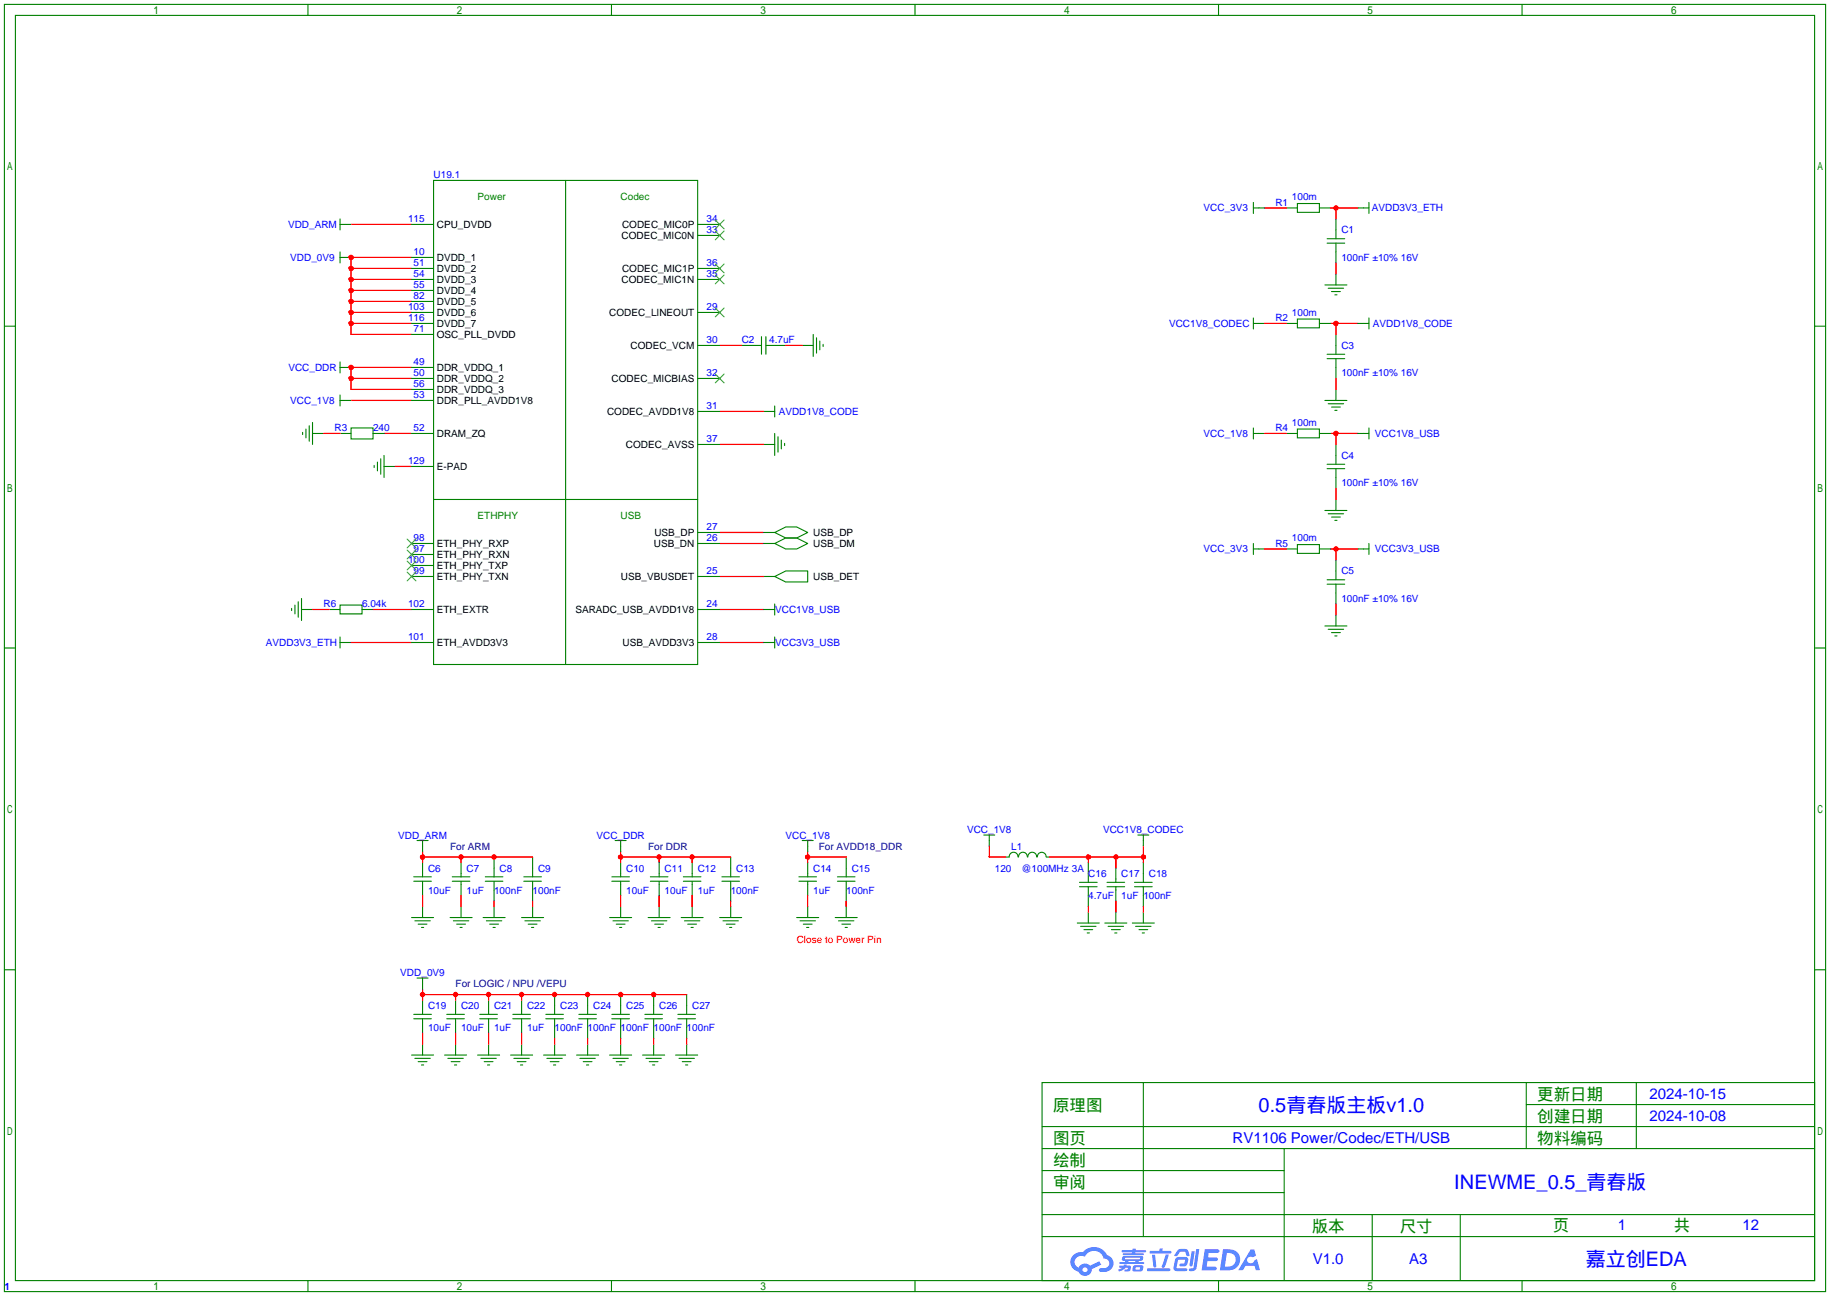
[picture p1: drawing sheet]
<svg xmlns="http://www.w3.org/2000/svg" width="422mm" height="299mm" viewBox="0 0 422 299" stroke-linecap="round" stroke-linejoin="round" font-family="sans-serif">
<g fill="none" stroke="#008000" stroke-width=".25">
<path d="M1 1h420.4v297.2h-420.4zM3.6 3.6h415.2v292.1h-415.2zM71.1 1v2.6M141.1 1v2.6M211.2 1v2.6M281.3 1v2.6M351.3 1v2.6M1 75.3h2.6M418.8 75.3h2.6M1 149.6h2.6M418.8 149.6h2.6M1 223.9h2.6"/>
<path d="M418.8 223.9h2.6M240.5 249.9h178.3v45.8h-178.3zM263.9 249.9v35.6M352.3 249.9v15.3M352.3 255h66.5M377.7 249.9v15.3M240.5 270.3h55.9M240.5 265.2h178.3M240.5 275.3h55.9M240.5 260.1h178.3M296.4 265.2v30.5M71.1 295.7v2.5"/>
<path d="M141.1 295.7v2.5M211.2 295.7v2.5M240.5 285.5h178.3M240.5 280.4h178.3M281.3 295.7v2.5M316.7 280.4v15.3M337.1 280.4v15.3M351.3 295.7v2.5"/>
</g>
<g fill="#5487ff">
<path d="M278.1 288.4h2.7a.48 .48 0 0 1 .7 .4 .48 .48 0 0 1-.7 .5h-1.8l-.2 1h1.9a.43 .43 0 0 1 .4 .5 .43 .43 0 0 1-.5 .4h-1.9l-.2 1.2h1.7a.45 .45 0 0 1 .6 .2 .45 .45 0 0 1-.2 .6l-3.2 .1z"/>
<path d="M288.7 288.5h.8l.4 1.4-.7 .4a.84 .84 0 0 0-1.2 .2 .84 .84 0 0 0 .3 1.2 .84 .84 0 0 0 1.1-.4l.1-.3 .6-.3 .7 2.5h-.9l-.3-1h-2.1l-.6 1h-1.1z"/>
<path d="M275.1 288.9h.7l-.5 3.2a.36 .36 0 0 1-.4 .3 .36 .36 0 0 1-.3-.4z"/>
<path d="M276.1 288.4h.7l-.6 4.3a1.13 1.13 0 0 1-1.8 .6l.2-.4 .7-.1 .2-.2z"/>
<path d="M271.8 288.7l.6-.3 1-.1a.77 .77 0 0 1 .9 .6l.3 .9-.2 .2h-.5l-.3-.9-.2-.1h-1l-.7 1h-.6z"/>
<path d="M271.4 290.5l.5-.3h1.7a.81 .81 0 0 1 .7 .5 .81 .81 0 0 1-.2 .9 .81 .81 0 0 1-.9 .8h-.7a.32 .32 0 0 1-.3-.4 .32 .32 0 0 1 .4-.3h.7l.3-.9-1.7 .1-.3 1.9h2.2a.32 .32 0 0 1 .3 .4 .32 .32 0 0 1-.4 .3h-2.3l-.4-.4-.1-.5z"/>
<path d="M264.8 292.8h5a.33 .33 0 0 1 .4 .4 .33 .33 0 0 1-.4 .3h-4.9l-.1-.2z"/>
<path d="M269.1 289.6h.7l-.6 2.1a.98 .98 0 0 1-.8 1l-.3-.3z"/>
<path d="M265.9 289.7h.7l.3 2.6a.34 .34 0 0 1-.3 .3 .34 .34 0 0 1-.4-.2z"/>
<path d="M265.4 288.8h2.2l.2-.6h.6l-.1 .6h1.8a.32 .32 0 0 1 .3 .3 .32 .32 0 0 1-.4 .3h-4.5l-.1-.1z"/>
<path d="M258.4 292.2h.9l.1-.2h.7l-.1 .2h.9l.1 .2-.1 .9-1.3 .2v-.4h.6l.1-.4a.68 .68 0 0 0-.9 .4l-1.1 .5-.2-.5 1-.4h-.8z"/>
<path d="M259 288.6h2.4l.1-.3h.7l-.1 .3h2.2l.3 .3-.3 .2h-2.2l-.1 .3h1.8l.2 .2-.2 .2h-4.5l-.1-.4h2l.1-.3h-2.3l-.1-.1z"/>
<path d="M282.3 288.4l-.7 4.9h1.6a2.5 2.5 0 0 0 3.1-2.5 2.5 2.5 0 0 0-3.1-2.4zM283.2 289.3a1.65 1.65 0 0 1 2 1.7 1.65 1.65 0 0 1-2.2 1.4h-.3z"/>
<path d="M259.1 290.2l-.1 .7 .6 .2 .1 .3h-1.3l.1 .4h5.4l.2-.2-.2-.2h-1.2l.2-.3a.7 .7 0 0 0 .8-.2 .7 .7 0 0 0 0-.9h-4.1zM259.7 290.4l3.5 .1-.2 .3h-3.2zM260.4 291.1h1.7l-.2 .3h-1.4z"/>
<path d="M261.6 292.3a1.05 1.05 0 0 0-.1 1.2 2.91 2.91 0 0 0 2.2-.2 .98 .98 0 0 0 0-1.1l-1.6-.1zM262.2 292.6h.8l.1 .3-.2 .2h-.8z"/>
<path d="M247.8 289.7a2.23 2.23 0 0 0-.6 2.3 2.23 2.23 0 0 0 1.8 1.6 1.58 1.58 0 0 0 1.7 1 1.58 1.58 0 0 0 1.3-1.6l2.2-1-.5-.8-2.1 1a1.65 1.65 0 0 0-2.6 .5 1.47 1.47 0 0 1-.8-2.1 1.47 1.47 0 0 1 2.2-.4 2.3 2.3 0 0 1 2.3-1.4 2.3 2.3 0 0 1 2.1 1.8 1.12 1.12 0 0 1 1.3 1 1.12 1.12 0 0 1-1.2 1.2h-.7a.45 .45 0 0 0-.5 .3 .45 .45 0 0 0 .4 .6 2.21 2.21 0 0 0 2.2-.6 2.21 2.21 0 0 0 .5-2.3 2.13 2.13 0 0 0-1.3-1 3.3 3.3 0 0 0-5.5-.7l-1.2 .1zM249.9 293.2a.57 .57 0 0 1 1.1 0 .57 .57 0 0 1-1.1 0z"/>
</g>
<g fill="none" stroke="#f00" stroke-width=".25">
<path d="M81 51.8h14M95 59.4h-14v17.8h14M291.8 48h5.1M307.1 48h6.3M308.4 48v2.5M81 74.7h14M81 72.1h14M81 69.6h14M81 67.1h14M81 64.5h14M81 62h14M166.1 79.8h5.1"/>
<path d="M181.4 79.8h3.8M291.8 74.7h5.1M307.1 74.7h6.3M308.4 60.7v2.5M308.4 74.7v2.5M81 87.4h14M81 92.5h14M95 84.8h-14v5.1h14M166.1 95h10.2M308.4 87.4v2.5M74.7 100.1h3.8M88.6 100.1h6.4"/>
<path d="M91.2 107.7h3.8M166.1 102.6h10.2M291.8 100.1h5.1M307.1 100.1h6.3M308.4 100.1v2.5M308.4 112.8v2.5M166.1 122.9h10.2M166.1 125.5h10.2M166.1 133.1h10.2M291.8 126.7h5.1M307.1 126.7h6.3M308.4 126.7v2.6"/>
<path d="M308.4 139.4v2.6M72.1 140.7h3.8M81 148.3h14M86.1 140.7h8.9M166.1 140.7h10.2M166.1 148.3h10.2M97.5 197.9h25.4M97.5 196.6v2.5M106.4 197.9v1.2M143.3 197.9h25.4M143.3 196.6v2.5M152.1 197.9v1.2"/>
<path d="M159.8 197.9v1.2M186.4 197.9h8.9M186.4 196.6v2.5M228.3 195.3v2.6h3.9M242.3 197.9h21.6M251.2 197.9v1.2M257.6 197.9v2.5M263.9 195.3v3.8M97.5 206.8v2.5M106.4 206.8v2.5M114 208v1.3M122.9 208v1.3"/>
<path d="M143.3 206.8v2.5M152.1 206.8v2.5M159.8 206.8v2.5M168.7 208v1.3M186.4 206.8v2.5M195.3 208v1.3M251.2 209.3v1.3M257.6 208v2.6M263.9 209.3v1.3M97.5 228.3v2.6M97.5 238.5v2.5M97.5 229.6h61"/>
<path d="M105.2 229.6v1.3M105.2 238.5v2.5M112.8 229.6v1.3M112.8 238.5v2.5M120.4 229.6v1.3M120.4 238.5v2.5M128 239.8v1.2M135.6 239.8v1.2M143.3 239.8v1.2M150.9 239.8v1.2M158.5 239.8v1.2"/>
</g>
<g fill="none" stroke="#008000" stroke-width=".25">
<path d="M78.5 51.8h2.5M78.5 50.5v2.6M78.5 58.2v2.5M78.5 59.4h2.5M95 51.8h5.1M95 59.4h5.1M100.1 41.7h60.9v111.7h-60.9zM130.6 41.7v111.7M161 51.8h5.1M161 54.4h5.1M289.3 48h2.5M289.3 46.7v2.6"/>
<path d="M296.9 48h2.6M299.5 47h5v2h-5zM304.5 48h2.6M306.3 55.1h4.1M306.3 56.1h4.1M308.4 50.5v4.6M308.4 56.1v4.6M313.4 48h2.6M316 46.7v2.6M95 74.7h5.1M95 62h5.1M95 64.5h5.1"/>
<path d="M95 67.1h5.1M95 69.6h5.1M95 72.1h5.1M95 77.2h5.1M161 79.8h5.1M161 62h5.1M161 64.5h5.1M161 72.1h5.1M171.2 79.8h4.6M175.8 77.7v4.1M176.8 77.7v4.1M176.8 79.8h4.6"/>
<path d="M185.2 79.8h2.5M187.7 77.2v5.1M188.5 78v3.5M189.2 78.7v2.1M190 79.5v.5M289.3 73.4v2.5M289.3 74.7h2.5M296.9 74.7h2.6M299.5 73.7h5v2h-5zM304.5 74.7h2.6M305.8 65.8h5.1M306.6 66.5h3.5"/>
<path d="M307.3 67.3h2.1M308.1 68.1h.5M308.4 63.2v2.6M308.4 77.2v4.6M313.4 74.7h2.6M316 73.4v2.5M69.8 99.8v.5M70.6 99.1v2M71.4 98.3v3.6M72.1 97.5v5.1M78.5 83.6v2.5M78.5 91.2v2.5"/>
<path d="M78.5 84.8h2.5M78.5 92.5h2.5M81 98.8h5.1v2.5h-5.1zM95 84.8h5.1M95 92.5h5.1M95 87.4h5.1M95 89.9h5.1M161 95h5.1M161 87.4h5.1M176.3 95h2.5M178.8 93.7v2.6M289.3 98.8v2.5"/>
<path d="M299.5 99.1h5v2h-5zM305.8 92.5h5.1M306.3 81.8h4.1M306.3 82.8h4.1M306.6 93.2h3.5M307.3 94h2.1M308.1 94.7h.5M308.4 82.8v4.6M308.4 89.9v2.6M316 98.8v2.5M72.1 100.1h2.6M78.5 100.1h2.5"/>
<path d="M86.1 100.1h2.5M86.4 107.4v.6M87.1 106.7v2M87.9 105.9v3.6M88.6 107.7h2.6M88.6 105.2v5M95 100.1h5.1M95 107.7h5.1M100.1 115.3h60.9M161 102.6h5.1M176.3 102.6h2.5M178.8 100.1v5.1"/>
<path d="M179.6 100.8v3.6M180.3 101.6v2M181.1 102.4v.5M289.3 100.1h2.5M296.9 100.1h2.6M304.5 100.1h2.6M305.8 117.9h5.1M306.3 107.2h4.1M306.3 108.2h4.1M306.6 118.6h3.5M307.3 119.4h2.1M308.4 102.6v4.6"/>
<path d="M308.4 108.2v4.6M308.4 115.3v2.6M313.4 100.1h2.6M68.1 139.7v2M68.8 138.9v3.6M69.6 138.2v5.1M78.5 139.7h5.1v2h-5.1zM95 125.5h5.1M95 133.1h5.1M95 128h5.1M95 130.6h5.1M161 122.9h5.1"/>
<path d="M161 125.5h5.1M161 133.1h5.1M176.3 122.9h2.5M176.3 125.5h2.5M176.3 133.1h2.5M178.8 122.9l2.6-1.2h2.5l2.5 1.2-2.5 1.3h-2.5zM178.8 125.5l2.6-1.3h2.5l2.5 1.3-2.5 1.2h-2.5zM178.8 133.1l2.6-1.3h5v2.6h-5zM178.8 139.4v2.6M289.3 125.5v2.5M289.3 126.7h2.5M296.9 126.7h2.6"/>
<path d="M299.5 125.7h5v2.1h-5zM304.5 126.7h2.6M306.3 133.9h4.1M306.3 134.9h4.1M308.1 120.1h.5M308.4 129.3v4.6M308.4 134.9v4.5M313.4 126.7h2.6M316 125.5v2.5M67.3 140.5v.5M69.6 140.7h2.5M75.9 140.7h2.6"/>
<path d="M78.5 147.1v2.5M78.5 148.3h2.5M83.6 140.7h2.5M95 140.7h5.1M95 148.3h5.1M161 140.7h5.1M161 148.3h5.1M176.3 140.7h2.5M176.3 148.3h2.5M178.8 147.1v2.5M305.8 144.5h5.1M306.6 145.3h3.5"/>
<path d="M307.3 146h2.1M308.1 146.8h.5M308.4 142v2.5M96.3 194.1h2.5M97.5 194.1v2.5M97.5 199.1v3.3M106.4 199.1v3.3M114 197.9v4.5M122.9 197.9v4.5M142 194.1h2.5M143.3 194.1v2.5M143.3 199.1v3.3"/>
<path d="M152.1 199.1v3.3M159.8 199.1v3.3M168.7 197.9v4.5M185.2 194.1h2.5M186.4 194.1v2.5M186.4 199.1v3.3M195.3 197.9v4.5M227.1 192.8h2.5M228.3 192.8v2.5M232.2 197.9h.7M232.9 197.9a1.01 1.01 0 0 1 1.1-1.1 1.01 1.01 0 0 1 1 1.1M235.1 197.9a1.01 1.01 0 0 1 1-1.1 1.01 1.01 0 0 1 1 1.1"/>
<path d="M237.3 197.9a1.01 1.01 0 0 1 1-1.1 1.01 1.01 0 0 1 1 1.1M239.4 197.9a1.01 1.01 0 0 1 1.1-1.1 1.01 1.01 0 0 1 1 1.1M241.6 197.9h.7M251.2 199.1v4.6M262.6 192.8h2.6M263.9 192.8v2.5M263.9 199.1v4.6M95 211.8h5.1M95.5 203.5h4.1M95.5 202.4h4.1M95.8 212.6h3.5M96.5 213.4h2.1"/>
<path d="M97.3 214.1h.5M97.5 203.5v3.3M97.5 209.3v2.5M103.9 211.8h5.1M104.4 203.5h4.1M104.4 202.4h4.1M104.6 212.6h3.6M105.4 213.4h2M106.2 214.1h.5M106.4 203.5v3.3M106.4 209.3v2.5M111.5 211.8h5.1"/>
<path d="M112 203.5h4.1M112 202.4h4.1M112.3 212.6h3.5M113 213.4h2.1M113.8 214.1h.5M114 203.5v4.5M114 209.3v2.5M120.4 211.8h5.1M120.9 203.5h4.1M120.9 202.4h4.1M121.2 212.6h3.5M121.9 213.4h2.1"/>
<path d="M122.7 214.1h.5M122.9 203.5v4.5M122.9 209.3v2.5M140.7 211.8h5.1M141.2 203.5h4.1M141.2 202.4h4.1M141.5 212.6h3.5M142.2 213.4h2.1M143 214.1h.5M143.3 203.5v3.3M143.3 209.3v2.5M149.6 211.8h5.1"/>
<path d="M150.1 203.5h4.1M150.1 202.4h4.1M150.4 212.6h3.5M151.1 213.4h2.1M151.9 214.1h.5M152.1 203.5v3.3M152.1 209.3v2.5M157.2 211.8h5.1M157.7 203.5h4.1M157.7 202.4h4.1M158 212.6h3.5M158.7 213.4h2.1"/>
<path d="M159.5 214.1h.5M159.8 203.5v3.3M159.8 209.3v2.5M166.1 211.8h5.1M166.6 203.5h4.1M166.6 202.4h4.1M166.9 212.6h3.5M167.6 213.4h2.1M168.4 214.1h.5M168.7 203.5v4.5M168.7 209.3v2.5M183.9 211.8h5.1"/>
<path d="M184.4 203.5h4.1M184.4 202.4h4.1M184.7 212.6h3.5M185.4 213.4h2.1M186.2 214.1h.5M186.4 203.5v3.3M186.4 209.3v2.5M192.8 211.8h5.1M193.3 203.5h4.1M193.3 202.4h4.1M193.5 212.6h3.6M194.3 213.4h2"/>
<path d="M195.1 214.1h.5M195.3 203.5v4.5M195.3 209.3v2.5M248.7 213.1h5M249.2 203.7h4M249.2 204.7h4M249.4 213.9h3.6M250.2 214.6h2M251 215.4h.5M251.2 204.7v4.6M251.2 210.6v2.5M255 213.1h5.1"/>
<path d="M255.5 203.7h4.1M255.5 204.7h4.1M255.8 213.9h3.5M256.5 214.6h2.1M257.3 215.4h.5M257.6 200.4v3.3M257.6 204.7v3.3M257.6 210.6v2.5M261.4 213.1h5M261.9 203.7h4M261.9 204.7h4M262.1 213.9h3.6"/>
<path d="M262.9 214.6h2M263.7 215.4h.5M263.9 204.7v4.6M263.9 210.6v2.5M95.5 235.2h4.1M95.5 234.2h4.1M96.3 225.8h2.5M97.5 225.8v2.5M97.5 230.9v3.3M97.5 235.2v3.3M103.1 235.2h4.1M103.1 234.2h4.1"/>
<path d="M105.2 230.9v3.3M105.2 235.2v3.3M110.7 235.2h4.1M110.7 234.2h4.1M112.8 230.9v3.3M112.8 235.2v3.3M118.4 235.2h4M118.4 234.2h4M120.4 230.9v3.3M120.4 235.2v3.3M126 235.2h4M126 234.2h4"/>
<path d="M128 229.6v4.6M128 235.2v4.6M133.6 235.2h4.1M133.6 234.2h4.1M135.6 229.6v4.6M135.6 235.2v4.6M141.2 235.2h4.1M141.2 234.2h4.1M143.3 229.6v4.6M143.3 235.2v4.6M148.8 235.2h4.1M148.8 234.2h4.1"/>
<path d="M150.9 229.6v4.6M150.9 235.2v4.6M156.5 235.2h4M156.5 234.2h4M158.5 229.6v4.6M158.5 235.2v4.6M95 243.6h5.1M95.8 244.3h3.5M96.5 245.1h2.1M97.3 245.9h.5M97.5 241v2.6M102.6 243.6h5.1"/>
<path d="M103.4 244.3h3.5M104.1 245.1h2.1M104.9 245.9h.5M105.2 241v2.6M110.2 243.6h5.1M111 244.3h3.6M111.8 245.1h2M112.5 245.9h.5M112.8 241v2.6M117.9 243.6h5M118.6 244.3h3.6M119.4 245.1h2"/>
<path d="M120.1 245.9h.5M120.4 241v2.6M125.5 243.6h5.1M126.2 244.3h3.6M127 245.1h2M127.8 245.9h.5M128 241v2.6M133.1 243.6h5.1M133.9 244.3h3.5M134.6 245.1h2.1M135.4 245.9h.5M135.6 241v2.6"/>
<path d="M140.7 243.6h5.1M141.5 244.3h3.5M142.2 245.1h2.1M143 245.9h.5M143.3 241v2.6M148.3 243.6h5.1M149.1 244.3h3.6M149.9 245.1h2M150.6 245.9h.5M150.9 241v2.6M156 243.6h5M156.7 244.3h3.6"/>
<path d="M157.5 245.1h2M158.2 245.9h.5M158.5 241v2.6"/>
</g>
<g fill="none" stroke="#3c3" stroke-width=".25">
<path d="M165.1 53.3l2 2.1M165.1 50.8l2 2M167.1 53.3l-2 2.1M167.1 50.8l-2 2M165.1 71.1l2 2.1M165.1 63.5l2 2M165.1 61l2 2M167.1 61l-2 2M167.1 71.1l-2 2.1M167.1 63.5l-2 2M165.1 86.4l2 2M167.1 86.4l-2 2"/>
<path d="M94 124.5l2 2M94 127l2 2M94 129.5l2 2.1M94 132.1l2 2M96 124.5l-2 2M96 127l-2 2M96 129.5l-2 2.1M96 132.1l-2 2"/>
</g>
<g fill="#f00">
<circle cx="81" cy="74.7" r=".63"/>
<circle cx="81" cy="72.1" r=".63"/>
<circle cx="81" cy="69.6" r=".63"/>
<circle cx="81" cy="67.1" r=".63"/>
<circle cx="81" cy="64.5" r=".63"/>
<circle cx="81" cy="62" r=".63"/>
<circle cx="81" cy="59.4" r=".63"/>
<circle cx="81" cy="87.4" r=".63"/>
<circle cx="81" cy="84.8" r=".63"/>
<circle cx="308.4" cy="48" r=".63"/>
<circle cx="308.4" cy="74.7" r=".63"/>
<circle cx="308.4" cy="100.1" r=".63"/>
<circle cx="308.4" cy="126.7" r=".63"/>
<circle cx="114" cy="197.9" r=".63"/>
<circle cx="106.4" cy="197.9" r=".63"/>
<circle cx="97.5" cy="197.9" r=".63"/>
<circle cx="152.1" cy="197.9" r=".63"/>
<circle cx="143.3" cy="197.9" r=".63"/>
<circle cx="159.8" cy="197.9" r=".63"/>
<circle cx="150.9" cy="229.6" r=".63"/>
<circle cx="143.3" cy="229.6" r=".63"/>
<circle cx="135.6" cy="229.6" r=".63"/>
<circle cx="128" cy="229.6" r=".63"/>
<circle cx="120.4" cy="229.6" r=".63"/>
<circle cx="112.8" cy="229.6" r=".63"/>
<circle cx="105.2" cy="229.6" r=".63"/>
<circle cx="97.5" cy="229.6" r=".63"/>
<circle cx="186.4" cy="197.9" r=".63"/>
<circle cx="263.9" cy="197.9" r=".63"/>
<circle cx="257.6" cy="197.9" r=".63"/>
<circle cx="251.2" cy="197.9" r=".63"/>
</g>
<g font-size="4.6" fill="#00f">
<text x="290.5" y="256.6">0.5青春版主板v1.0</text>
<text x="335.7" y="274.4">INEWME_0.5_青春版</text>
<text x="366" y="292.2">嘉立创EDA</text>
</g>
<g font-size="3.8" fill="#008000">
<text x="243.1" y="256.5">原理图</text>
<text x="354.8" y="254">更新日期</text>
<text x="354.8" y="259.1">创建日期</text>
<text x="243.1" y="269.2">绘制</text>
<text x="243.1" y="264.2">图页</text>
<text x="354.8" y="264.2">物料编码</text>
<text x="243.1" y="274.3">审阅</text>
<text x="302.8" y="284.5">版本</text>
<text x="323.1" y="284.5">尺寸</text>
<text x="358.4" y="284.2">页</text>
<text x="386.3" y="284.2">共</text>
</g>
<g font-size="3.5" fill="#00f">
<text x="380.7" y="253.7">2024-10-15</text>
<text x="284.5" y="263.8">RV1106 Power/Codec/ETH/USB</text>
<text x="380.7" y="258.8">2024-10-08</text>
<text x="373.4" y="283.9">1</text>
<text x="402.2" y="283.9">12</text>
<text x="303" y="291.8">V1.0</text>
<text x="325.3" y="291.8">A3</text>
</g>
<g font-size="2.3" fill="#00f">
<text x="100.1" y="41.2">U19.1</text>
<text x="294.4" y="47.5">R1</text>
<text x="298.2" y="46.3">100m</text>
<text x="66.5" y="52.6">VDD_ARM</text>
<text x="94.2" y="51.4">115</text>
<text x="163.1" y="53.9">33</text>
<text x="163.1" y="51.4">34</text>
<text x="277.8" y="48.8">VCC_3V3</text>
<text x="309.6" y="53.9">C1</text>
<text x="316.7" y="48.8">AVDD3V3_ETH</text>
<text x="95.5" y="59">10</text>
<text x="67" y="60.2">VDD_0V9</text>
<text x="95.5" y="61.5">51</text>
<text x="95.5" y="64.1">54</text>
<text x="163.1" y="64.1">35</text>
<text x="163.1" y="61.5">36</text>
<text x="309.6" y="60.2">100nF ±10% 16V</text>
<text x="94.2" y="71.7">103</text>
<text x="95.5" y="66.6">55</text>
<text x="95.5" y="69.1">82</text>
<text x="163.1" y="71.7">29</text>
<text x="94.2" y="74.2">116</text>
<text x="95.5" y="76.8">71</text>
<text x="269.8" y="75.5">VCC1V8_CODEC</text>
<text x="294.4" y="74.2">R2</text>
<text x="298.2" y="72.9">100m</text>
<text x="316.9" y="75.5">AVDD1V8_CODE</text>
<text x="163.1" y="79.3">30</text>
<text x="171.2" y="79.3">C2</text>
<text x="177.5" y="79.3">4.7uF</text>
<text x="309.6" y="80.6">C3</text>
<text x="66.6" y="85.6">VCC_DDR</text>
<text x="95.5" y="84.4">49</text>
<text x="95.5" y="86.9">50</text>
<text x="95.5" y="89.5">56</text>
<text x="163.1" y="86.9">32</text>
<text x="309.6" y="86.9">100nF ±10% 16V</text>
<text x="67" y="93.3">VCC_1V8</text>
<text x="95.5" y="92">53</text>
<text x="163.1" y="94.5">31</text>
<text x="179.7" y="95.8">AVDD1V8_CODE</text>
<text x="77.2" y="99.6">R3</text>
<text x="86.1" y="99.6">240</text>
<text x="95.5" y="99.6">52</text>
<text x="277.8" y="100.9">VCC_1V8</text>
<text x="294.4" y="99.6">R4</text>
<text x="298.2" y="98.3">100m</text>
<text x="317.4" y="100.9">VCC1V8_USB</text>
<text x="94.2" y="107.2">129</text>
<text x="163.1" y="102.2">37</text>
<text x="309.6" y="106">C4</text>
<text x="309.6" y="112.3">100nF ±10% 16V</text>
<text x="95.5" y="125">98</text>
<text x="163.1" y="125">26</text>
<text x="163.1" y="122.5">27</text>
<text x="298.2" y="125">100m</text>
<text x="94.2" y="130.1">100</text>
<text x="95.5" y="127.6">97</text>
<text x="277.8" y="127.6">VCC_3V3</text>
<text x="294.4" y="126.3">R5</text>
<text x="317.4" y="127.6">VCC3V3_USB</text>
<text x="95.5" y="132.6">99</text>
<text x="163.1" y="132.6">25</text>
<text x="309.6" y="132.6">C5</text>
<text x="74.7" y="140.3">R6</text>
<text x="83.6" y="140.3">6.04k</text>
<text x="94.2" y="140.3">102</text>
<text x="163.1" y="140.3">24</text>
<text x="178.9" y="141.5">VCC1V8_USB</text>
<text x="309.6" y="139">100nF ±10% 16V</text>
<text x="61.4" y="149.1">AVDD3V3_ETH</text>
<text x="94.2" y="147.9">101</text>
<text x="163.1" y="147.9">28</text>
<text x="178.9" y="149.1">VCC3V3_USB</text>
<text x="91.9" y="193.6">VDD_ARM</text>
<text x="137.7" y="193.6">VCC_DDR</text>
<text x="181.3" y="193.6">VCC_1V8</text>
<text x="223.2" y="192.3">VCC_1V8</text>
<text x="233.4" y="196.1">L1</text>
<text x="254.6" y="192.3">VCC1V8_CODEC</text>
<text x="98.8" y="201.2">C6</text>
<text x="107.7" y="201.2">C7</text>
<text x="115.3" y="201.2">C8</text>
<text x="124.2" y="201.2">C9</text>
<text x="144.5" y="201.2">C10</text>
<text x="153.4" y="201.2">C11</text>
<text x="161" y="201.2">C12</text>
<text x="169.9" y="201.2">C13</text>
<text x="187.7" y="201.2">C14</text>
<text x="196.6" y="201.2">C15</text>
<text x="229.6" y="201.2">120</text>
<text x="235.8" y="201.2">@100MHz 3A</text>
<text x="251.2" y="202.5">C16</text>
<text x="258.8" y="202.5">C17</text>
<text x="265.2" y="202.5">C18</text>
<text x="98.8" y="206.3">10uF</text>
<text x="107.7" y="206.3">1uF</text>
<text x="114" y="206.3">100nF</text>
<text x="122.9" y="206.3">100nF</text>
<text x="144.5" y="206.3">10uF</text>
<text x="153.4" y="206.3">10uF</text>
<text x="161" y="206.3">1uF</text>
<text x="168.7" y="206.3">100nF</text>
<text x="187.7" y="206.3">1uF</text>
<text x="195.3" y="206.3">100nF</text>
<text x="251.2" y="207.6">4.7uF</text>
<text x="258.8" y="207.6">1uF</text>
<text x="263.9" y="207.6">100nF</text>
<text x="92.4" y="225.3">VDD_0V9</text>
<text x="98.8" y="233">C19</text>
<text x="106.4" y="233">C20</text>
<text x="114" y="233">C21</text>
<text x="121.7" y="233">C22</text>
<text x="129.3" y="233">C23</text>
<text x="136.9" y="233">C24</text>
<text x="144.5" y="233">C25</text>
<text x="152.1" y="233">C26</text>
<text x="159.8" y="233">C27</text>
<text x="98.8" y="238">10uF</text>
<text x="106.4" y="238">10uF</text>
<text x="114" y="238">1uF</text>
<text x="121.7" y="238">1uF</text>
<text x="128" y="238">100nF</text>
<text x="135.6" y="238">100nF</text>
<text x="143.3" y="238">100nF</text>
<text x="150.9" y="238">100nF</text>
<text x="158.5" y="238">100nF</text>
<text x="1" y="297.7">1</text>
</g>
<g font-size="2.3" fill="#008000">
<text x="110.2" y="46.3">Power</text>
<text x="143.3" y="46.3">Codec</text>
<text x="110.2" y="119.9">ETHPHY</text>
<text x="143.3" y="119.9">USB</text>
</g>
<g font-size="2.3">
<text x="100.8" y="52.6">CPU_DVDD</text>
<text x="143.6" y="52.6">CODEC_MIC0P</text>
<text x="143.5" y="55.2">CODEC_MIC0N</text>
<text x="100.8" y="60.2">DVDD_1</text>
<text x="100.8" y="62.8">DVDD_2</text>
<text x="100.8" y="65.3">DVDD_3</text>
<text x="143.5" y="65.3">CODEC_MIC1N</text>
<text x="143.6" y="62.8">CODEC_MIC1P</text>
<text x="100.8" y="67.9">DVDD_4</text>
<text x="100.8" y="70.4">DVDD_5</text>
<text x="100.8" y="72.9">DVDD_6</text>
<text x="100.8" y="75.5">DVDD_7</text>
<text x="140.6" y="72.9">CODEC_LINEOUT</text>
<text x="100.8" y="78">OSC_PLL_DVDD</text>
<text x="145.5" y="80.6">CODEC_VCM</text>
<text x="100.8" y="85.6">DDR_VDDQ_1</text>
<text x="100.8" y="88.2">DDR_VDDQ_2</text>
<text x="141.2" y="88.2">CODEC_MICBIAS</text>
<text x="100.8" y="90.7">DDR_VDDQ_3</text>
<text x="100.8" y="93.3">DDR_PLL_AVDD1V8</text>
<text x="140.1" y="95.8">CODEC_AVDD1V8</text>
<text x="100.8" y="100.9">DRAM_ZQ</text>
<text x="144.5" y="103.4">CODEC_AVSS</text>
<text x="100.8" y="108.5">E-PAD</text>
<text x="151" y="123.7">USB_DP</text>
<text x="187.7" y="123.7">USB_DP</text>
<text x="100.8" y="126.3">ETH_PHY_RXP</text>
<text x="100.8" y="128.8">ETH_PHY_RXN</text>
<text x="100.8" y="131.4">ETH_PHY_TXP</text>
<text x="150.9" y="126.3">USB_DN</text>
<text x="187.7" y="126.3">USB_DM</text>
<text x="100.8" y="133.9">ETH_PHY_TXN</text>
<text x="143.3" y="133.9">USB_VBUSDET</text>
<text x="187.7" y="133.9">USB_DET</text>
<text x="100.8" y="141.5">ETH_EXTR</text>
<text x="132.8" y="141.5">SARADC_USB_AVDD1V8</text>
<text x="100.8" y="149.1">ETH_AVDD3V3</text>
<text x="143.7" y="149.1">USB_AVDD3V3</text>
</g>
<g font-size="2.3" fill="#000080">
<text x="103.9" y="196.1">For ARM</text>
<text x="149.6" y="196.1">For DDR</text>
<text x="189" y="196.1">For AVDD18_DDR</text>
<text x="105.2" y="227.9">For LOGIC / NPU /VEPU</text>
</g>
<text font-size="2.3" fill="#f00" x="183.9" y="217.7">Close to Power Pin</text>
</svg>
